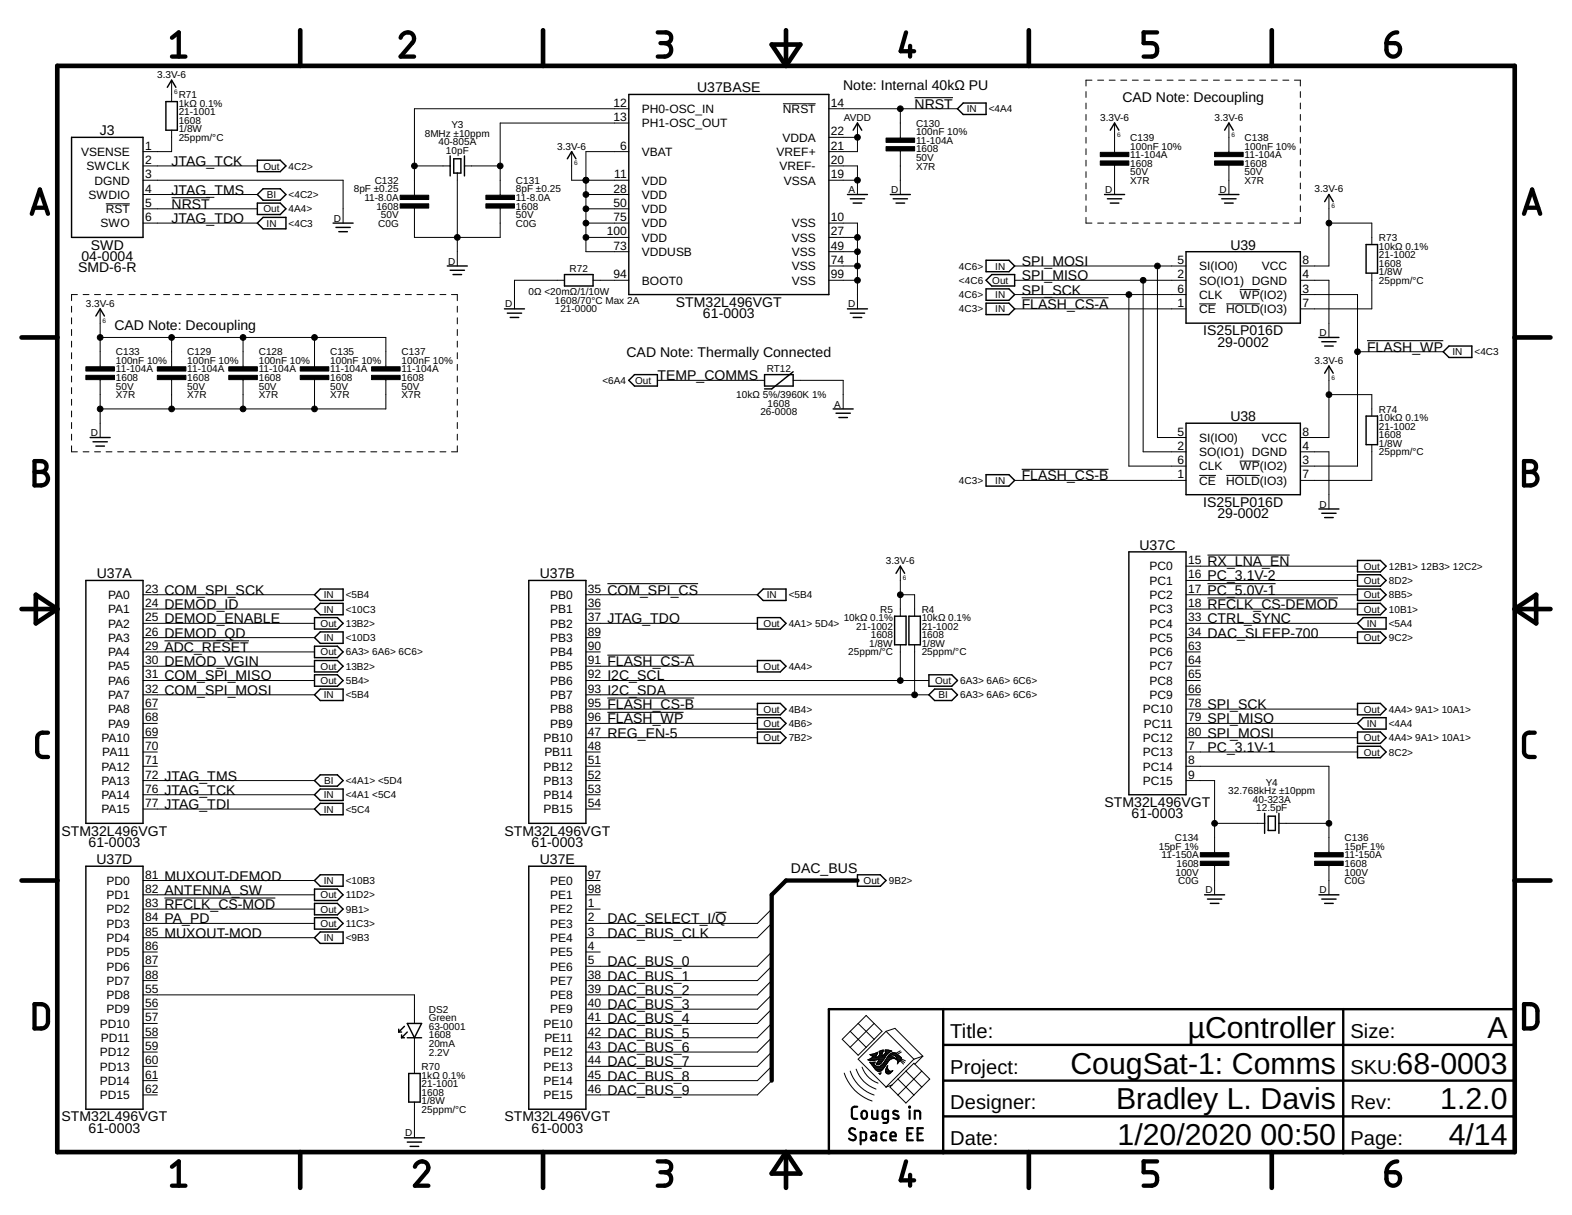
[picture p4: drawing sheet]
<svg xmlns="http://www.w3.org/2000/svg" width="279mm" height="216mm" viewBox="0 0 279 216" stroke-linecap="round" stroke-linejoin="round" font-family="sans-serif">
<g fill="none" stroke="#000" stroke-width=".18">
<path d="M30.5 14.2v3.9M111.8 19.3h-38.1v15.4M139.1 18.4h5.9M147.3 19.3h22.9M160 19.3v5.2M193 16.3v1M193 18.3v1M194.1 14.2h-1.1v1.1M195.1 14.2h1.1M197.1 14.2h1.1M199.2 14.2h1.1M201.3 14.2h1"/>
<path d="M203.3 14.2h1.1M205.4 14.2h1M207.4 14.2h1.1M209.5 14.2h1M211.5 14.2h1.1M213.6 14.2h1.1M215.7 14.2h1M217.7 14.2h1.1M219.8 14.2h1M221.8 14.2h1.1M223.9 14.2h1M226 14.2h1"/>
<path d="M228 14.2h1.1M230.1 14.2h1v1.1M231.1 16.3v1M231.1 18.3v1M18.8 36.2h4.3M25.4 39.6h20.3M25.4 29.5h20.3M25.4 32h35.6v7.6M25.4 34.6h20.3M25.4 37.1h20.3M30.5 23.1v3.8h-5.1M73.7 29.5h6.3"/>
<path d="M73.7 37v5.2h15.2v-5.2M81.3 30.8v16.5M82.5 29.5h6.4M101.6 26.9v5.1h10.2M104.1 39.6h7.7M104.1 34.6h7.7M104.1 37.1h7.7M111.8 26.9h-7.7v17.8h7.7M111.8 21.9h-22.9v12.8M147.3 39.6h5.1v15.3M147.3 29.5h5.1v5.1M147.3 32h5.1"/>
<path d="M147.3 24.4h5.1M152.4 21.9v5h-5.1M160 26.8v7.8M193 20.3v1.1M193 22.4v1M193 24.4v1M193 26.4v1.1M193 28.5v1M193 30.5v1M193 32.5v1M193 34.6v1M193 36.6v1"/>
<path d="M193 38.6v1h1.1M195.1 39.6h1.1M197.1 39.6h1.1M198.1 21.9v5.2M198.1 29.4v5.2M199.2 39.6h1.1M201.3 39.6h1M203.3 39.6h1.1M205.4 39.6h1M207.4 39.6h1.1M209.5 39.6h1M211.5 39.6h1.1"/>
<path d="M213.6 39.6h1.1M215.7 39.6h1M217.7 39.6h1.1M218.4 21.9v5.2M218.4 29.4v5.2M219.8 39.6h1M221.8 39.6h1.1M223.9 39.6h1M226 39.6h1M228 39.6h1.1M231.1 38.6v1h-1M231.1 20.3v1.1"/>
<path d="M231.1 22.4v1M231.1 24.4v1M231.1 26.4v1.1M231.1 28.5v1M231.1 30.5v1M231.1 32.5v1M231.1 34.6v1M231.1 36.6v1M236.2 39.6h7.6v3.9M236.2 34.6v12.7h-5.1M12.7 54.4v1.1M12.7 56.5v1.1"/>
<path d="M12.7 58.5v1.1M13.8 52.3h-1.1v1.1M14.8 52.3h1M16.8 52.3h1.1M17.8 54.9v10.3M17.8 60h50.8v5.2M18.9 52.3h1M20.9 52.3h1M22.9 52.3h1.1M25 52.3h1M27.1 52.3h1M29.1 52.3h1"/>
<path d="M30.5 60v5.2M31.1 52.3h1.1M33.2 52.3h1M35.2 52.3h1.1M37.3 52.3h1M39.3 52.3h1.1M41.4 52.3h1M43.2 60v5.2M43.4 52.3h1M45.5 52.3h1M47.5 52.3h1.1M49.6 52.3h1"/>
<path d="M51.6 52.3h1M53.6 52.3h1.1M55.7 52.3h1M55.9 60v5.2M57.7 52.3h1.1M59.8 52.3h1M61.8 52.3h1.1M63.9 52.3h1M65.9 52.3h1.1M68 52.3h1M70 52.3h1.1M72.1 52.3h1"/>
<path d="M74.1 52.3h1M76.2 52.3h1M78.2 52.3h1M80.2 52.3h1.1v1.1M81.3 54.4v1.1M81.3 56.5v1.1M81.3 58.5v1.1M100.3 49.8h-8.9v5.1M104.1 42.2h7.7M105.4 49.8h6.4M147.3 49.8h5.1M147.3 47.3h5.1"/>
<path d="M147.3 42.2h5.1M147.3 44.7h5.1M180.3 52.3h30.5M180.3 49.8h30.5M180.3 47.3h30.5M180.3 54.9h30.5M200.6 52.3v30.5h10.2M203.2 49.8v30.5h7.6M205.7 47.3v30.4h5.1M213.1 54h3M218 54h5.9M220.3 51.5h3.6"/>
<path d="M231.1 52.3h10.2v30.5h-10.2M231.1 49.8h5.1v10.2M243.8 48.5v6.4h-12.7M12.7 79.2v1.1h1.1M12.7 60.6v1.1M12.7 62.7v1.1M12.7 64.7v1.1M12.7 66.8v1.1M12.7 68.9v1.1M12.7 71v1M12.7 73v1.1M12.7 75.1v1.1"/>
<path d="M12.7 77.2v1M17.8 67.5v10.2M30.5 67.5v5.2M43.2 67.5v5.2M55.9 67.5v5.2M68.6 67.5v5.2h-50.8M81.3 60.6v1.1M81.3 62.7v1.1M81.3 64.7v1.1M81.3 66.8v1.1M81.3 68.9v1.1M81.3 71v1"/>
<path d="M81.3 73v1.1M81.3 75.1v1.1M81.3 77.2v1M81.3 79.2v1.1h-1.1M116.8 67.6h19.1M141 67.6h8.9v5.1M236.2 65v12.7h-5.1M236.2 70.1h7.6v3.8M241.3 62.5h15.2M243.8 79v6.4h-12.7M14.8 80.3h1M16.8 80.3h1.1"/>
<path d="M18.9 80.3h1M20.9 80.3h1M22.9 80.3h1.1M25 80.3h1M27.1 80.3h1M29.1 80.3h1M31.1 80.3h1.1M33.2 80.3h1M35.2 80.3h1.1M37.3 80.3h1M39.3 80.3h1.1M41.4 80.3h1"/>
<path d="M43.4 80.3h1M45.5 80.3h1M47.5 80.3h1.1M49.6 80.3h1M51.6 80.3h1M53.6 80.3h1.1M55.7 80.3h1M57.7 80.3h1.1M59.8 80.3h1M61.8 80.3h1.1M63.9 80.3h1M65.9 80.3h1.1"/>
<path d="M68 80.3h1M70 80.3h1.1M72.1 80.3h1M74.1 80.3h1M76.2 80.3h1M78.2 80.3h1M180.3 85.4h30.5M213.1 84.5h3M218 84.5h5.9M220.3 81.9h3.6M231.1 80.3h5.1v10.1M25.4 105.7h30.5"/>
<path d="M25.4 108.2h30.5M25.4 110.8h30.5M25.4 113.3h30.5M25.4 115.8h30.5M25.4 118.4h30.5M104.1 105.7h30.5M104.1 108.2h2.6M104.1 110.8h30.5M104.1 113.3h2.6M104.1 115.8h2.6M104.1 118.4h30.5M160 100.6v8.9"/>
<path d="M160 114.6v6.3M160 105.7h2.6v3.8M162.6 114.6v8.9M210.8 105.7h30.5M210.8 108.2h30.5M210.8 110.8h30.5M210.8 113.3h30.5M210.8 115.8h2.5M210.8 118.4h2.5M210.8 100.6h30.5M210.8 103.1h30.5M25.4 120.9h30.5"/>
<path d="M25.4 123.5h30.5M25.4 126h2.6M25.4 128.5h2.6M25.4 131.1h2.6M25.4 133.6h2.6M25.4 136.2h2.6M25.4 138.7h30.5M104.1 120.9h61M104.1 123.5h61M104.1 126h30.5M104.1 128.5h30.5M104.1 131.1h30.5"/>
<path d="M104.1 133.6h2.6M104.1 136.2h2.6M104.1 138.7h2.6M210.8 138.7h5.1v12.8M210.8 136.2h25.4v15.3M210.8 120.9h2.5M210.8 123.5h2.5M210.8 126h30.5M210.8 128.5h30.5M210.8 131.1h30.5M210.8 133.6h30.5M25.4 141.2h30.5"/>
<path d="M25.4 143.8h30.5M25.4 156.5h30.5M25.4 159h30.5M104.1 141.2h2.6M104.1 143.8h2.6M104.1 156.5h2.6M104.1 159h2.6M215.9 153.8v5.2M215.9 146.3h8.9M227.3 146.3h8.9M236.2 153.8v5.2M25.4 176.8h48.3v5.1"/>
<path d="M25.4 161.5h30.5M25.4 164.1h30.5M25.4 166.6h30.5M25.4 169.2h2.6M25.4 171.7h2.6M25.4 174.2h2.6M25.4 179.3h2.6M104.1 161.5h2.6M104.1 169.2h2.6M137.2 161.5l-2.6 2.6h-30.5M137.2 164.1l-2.6 2.5h-30.5M137.2 169.2l-2.6 2.5h-30.5"/>
<path d="M137.2 171.7l-2.6 2.5h-30.5M137.2 174.2l-2.6 2.6h-30.5M137.2 176.8l-2.6 2.5h-30.5M137.2 179.3l-2.6 2.6h-30.5M25.4 189.5h2.6M25.4 181.9h2.6M25.4 184.4h2.6M25.4 186.9h2.6M25.4 192h2.6M25.4 194.6h2.6M73.7 184.4v6.4M73.7 195.8v6.4"/>
<path d="M137.2 186.9l-2.6 2.6h-30.5M137.2 181.9l-2.6 2.5h-30.5M137.2 184.4l-2.6 2.5h-30.5M137.2 189.5l-2.6 2.5h-30.5M137.2 192l-2.6 2.6h-30.5M150.1 190.7a7.7 7.7 0 0 0 4.9 4.9M151.1 190.3a6.7 6.7 0 0 0 4.3 4.3M151.1 183.3l-1.4 1.4 2.8 2.8 2.9-2.8M151.1 183.3l2.8 2.8M152.2 190a5.6 5.6 0 0 0 3.5 3.5M152.5 181.9l1.4-1.5 2.9 2.9-1.4 1.4M152.5 181.9l-1.4 1.4"/>
<path d="M152.5 181.9l2.9 2.8M153.2 189.6a4.6 4.6 0 0 0 2.9 2.9M154.3 188.3h1.7M154.5 188.4h1M154.6 188.2h2.5M154.7 188.9h.7M154.7 187.5h1.1M154.8 189h.5M154.8 188h2.4M154.9 189.1h.4M154.9 187.6h.8M155 187.3h.9"/>
<path d="M155 188l-.8 .3 .8 .2 1.3-.3-.4 .7M155 189.2h.4M155 187.9h.7M155.1 189.4h.5M155.1 187.8l-.1 .2M155.1 187.7h.6M155.1 187.8h.6M155.2 189.5h.6M155.2 188.8h.3M155.2 189.6h2M155.3 189.7h1.8M155.4 181.9l-4.3 4.2"/>
<path d="M155.4 187.2h.6M155.4 188.9l.2-.2-1 .1a4 4 0 0 0 1.6 1.6l.4-.1M155.4 188.9l-.1 .1v.1M155.4 189.8h1.7M155.5 189.9h1.5M155.6 190.1h1.3M155.7 187.1h.3M155.7 187.9h1.6M155.7 190.2h1M155.7 187.6v.4M155.7 189h.8M155.8 189.1h.6"/>
<path d="M155.9 188.9h.7M155.9 190.3h.7M155.9 187h.1M156 187v.3l-.3 .3M156 187l-1.4 .4 .6 .3-.1 .1M156 188.8h.7M156 187.8h1.4M156 188.6h.8M156.1 188.5h.8M156.1 187.7h1.3M156.2 188.4h.8M156.2 187.6l-.5 .4"/>
<path d="M156.2 188.3h.9M156.2 187.6h.6M156.3 186.9h.7M156.3 190.8h.2M156.3 187.1h.5M156.3 187h.5M156.3 187.5h.5M156.4 187.3h.4M156.4 190.9h.1M156.4 189.5h.9M156.4 187.2h.4M156.4 186.8h.6"/>
<path d="M156.5 190.8l-.1 .1M156.6 190.6h.1M156.6 189.4h.8M156.6 190.6l-.4 .1 .2 .2M156.6 190.6l-.1 .2M156.7 189.2h.8M156.8 186.6h.2M156.8 187.2v.3M156.8 189.1h.7M156.9 187.6h.6M157 189h.6M157 186.9h-.2v.3"/>
<path d="M157 186.9v-.3l-.7 .2v.4l.1-.1-.2 .5M157 188.9h.7M157 187.5h.6M157.1 188.8h.7M157.2 187.3h.5M157.2 188.6h.7M157.3 187.2h.5M157.3 188.5h.7M157.3 186.8h1.1M157.3 186.6h.7M157.3 189.5l-.7 .8M157.4 188.4h.7"/>
<path d="M157.4 187.1h.5M157.4 190.4h1.1M157.4 190.3h.7M157.4 190.2v.3l.2 .3M157.4 190.2h.5M157.4 187h.7M157.4 190.5h1M157.4 190.1h.4M157.4 188.3h.8M157.5 190l-.1 .2M157.5 186.9h.8M157.5 183.3l4.9 4.9"/>
<path d="M157.5 183.3l-5 4.9 5 5M157.5 183.3l1.6-.6 4.9 5M157.5 189.9h.3M157.5 190.6h.8M157.5 188.2h1M157.5 189.8v.2M157.5 189.8h.3M157.6 189.7h.1M157.6 187.5l-1.1 1.5a.48 .48 0 0 1-.8 0l.2-.1M157.6 188h1.5M157.6 189.6l.2-.2v.7M157.6 189.6l-.1 .2"/>
<path d="M157.6 189.6h.1M157.6 190.8h.5M157.6 187.9h1.4M157.7 189.5h.1M157.7 188.9l-.4 .6M157.7 187.8h1M157.7 187.8a2.93 2.93 0 0 1-1.6 1.7h-.2l-.6-.4M157.8 187.2l-.2 .3M157.8 187.2l.7-.4-1.2-.2a.79 .79 0 0 1-.5 1v-.1M157.8 187.7h.4M157.8 190.1l.1 .1M157.9 190.2l.3 .2 .4-.1"/>
<path d="M157.9 187.6h.4M158 187.5h.6M158 187.5l-.3 .3M158.1 188.4l-.4 .5M158.1 187.3h1.4M158.2 190.8h-.6M158.3 187.2h1M158.5 190.4l-.3 .4M158.5 187.1h.6M158.6 190.3l.1-.1-.2 .2M158.6 190.3h.1M158.7 187.5h.9"/>
<path d="M159 187.6h.8M159.2 187.7h.7M159.2 188.2h.1M159.2 187.7l.2 .3M159.2 187.7l-.3-.2a.71 .71 0 0 0-.8 .3h.6l.6 .4-.6-.1-.6 .3M159.2 187.1h-.6l-.6 .4M159.2 187.1l.8 .7M159.3 187.8h.8M159.3 188.2l.2 .2M159.3 188.2h.1M159.3 188.3h.8M159.3 187.9h.9"/>
<path d="M159.4 188h.8M159.4 188v.2h-.1M159.4 188.2h.8M159.5 188.4h.5M159.5 188.4l.1 .5M159.5 188.5h.5M159.6 188.9l-.1 .2M159.6 188.6h.2M159.6 188.9h.1M159.6 191.7l2.8 2.9M159.6 188.8h.1M159.9 188.6l-.3 .3"/>
<path d="M160 188.5l.6 .6M160 188.5l-.1 .1M160 186.7l-.8 .5M160 187.8l.2 .1M160.1 188.3l.7 .5M160.2 188.2l.7 .3M160.2 186.9l-.7 .5M160.2 187.9l-.2 .6M161 190.3l1.4-1.4 2.8 2.8-1.4 1.5M161 190.3l-2.8 2.9 2.8 2.8 1.4-1.4M161 190.3l2.8 2.9M162.4 188.2l-4.9 5 1-.4"/>
<path d="M163.8 193.2l-1.4 1.4M163.8 190.3l-4.2 4.3M164 187.7l-1.6 .5M164 187.7l-1.4 1.4"/>
</g>
<g fill="none" stroke="#000" stroke-width=".19">
<path d="M162.6 17.4h6.8M30.5 35.1h6.8M181.6 52.9h15.4M243 60.5h13.5M181.6 83.4h15.4M214.6 98.6h14.6M29.2 113.9h15.1M107.9 116.4h15.5M107.9 103.7h16.2M214.6 103.7h12.1M214.6 106.3h23.2M107.9 126.6h13.6"/>
<path d="M107.9 124h15.5M29.2 159.6h19.7M127.2 162.1h1.9"/>
</g>
<g fill="none" stroke="#000" stroke-width=".25">
<path d="M29.5 18.1h2v5h-2zM29.7 15.5l.8-1.3 .8 1.3M111.8 16.8h35.5v35.5h-35.5zM171.2 18.3h4.1v2h-4.1l-1-1zM12.7 24.4h12.7v17.8h-12.7zM45.7 36.1h4.1l1 1-1 1h-4.1zM45.7 34.6l1.1-1.1h3l1 1.1-1 1h-3zM45.7 28.5h4.1l1 1-1 1h-4.1zM45.7 39.6l1.1-1h4v2.1h-4zM59.2 39.6h3.6M80 27.7v3.6M80.6 28.2h1.3v2.6h-1.3z"/>
<path d="M82.5 27.7v3.6M100.8 28.2l.8-1.3 .8 1.3M150.6 34.6h3.6M151.1 35.3h2.6M151.6 36.1h1.6M151.6 23.1l.8-1.2 .8 1.2M158.2 34.6h3.6M158.7 35.3h2.6M159.3 36.1h1.5M196.3 34.6h3.6M196.8 35.3h2.6M197.3 36.1h1.6"/>
<path d="M197.3 23.1l.8-1.2 .8 1.2M216.6 34.6h3.6M217.1 35.3h2.6M217.7 36.1h1.5M217.7 23.1l.7-1.2 .8 1.2M235.4 35.8l.8-1.2 .8 1.2M17 56.2l.8-1.3 .8 1.3M59.7 40.4h2.6M60.2 41.2h1.5M79.5 47.3h3.6M80 48h2.5M80.5 48.8h1.5"/>
<path d="M89.7 54.9h3.5M90.2 55.6h2.5M90.7 56.4h1.5M100.3 48.8h5.1v2h-5.1zM150.6 54.9h3.6M151.1 55.6h2.6M151.6 56.4h1.6M175.3 46.2h4l1 1.1-1 1h-4zM175.3 51.3h4l1 1-1 1.1h-4zM175.3 53.9h4l1 1-1 1h-4zM176.3 48.8h4v2h-4l-1-1zM210.8 44.7h20.3v12.7h-20.3z"/>
<path d="M234.4 60h3.6M242.8 43.5h2v5h-2zM16 77.7h3.6M16.5 78.5h2.6M17 79.3h1.6M112.8 66.6h4v2h-4l-1-1zM135.9 66.6h5.1v2h-5.1zM141 66.1l-3.8 3h-1.3M148.1 72.7h3.5M148.6 73.4h2.5M149.1 74.2h1.5M210.8 75.2h20.3v12.7h-20.3z"/>
<path d="M234.9 60.7h2.6M235.4 61.5h1.6M235.4 66.3l.8-1.3 .8 1.3M242.8 73.9h2v5.1h-2zM257.5 61.5h4.1v2h-4.1l-1-1zM175.3 84.3h4l1 1.1-1 1h-4zM200.6 98.1h10.2v43.1h-10.2zM234.4 90.4h3.6M234.9 91.2h2.6M235.4 92h1.6M241.3 99.6h4l1.1 1-1.1 1h-4zM15.3 103.1h10.1v43.2h-10.1z"/>
<path d="M55.9 117.4h4.1l1 1-1 1h-4.1zM55.9 109.7h4.1l1 1.1-1 1h-4.1zM55.9 105.7l1-1h4.1v2h-4.1zM55.9 108.2l1-1h4.1v2h-4.1zM55.9 113.3l1-1h4.1v2h-4.1zM55.9 114.8h4.1l1 1-1 1.1h-4.1zM55.9 119.9h4.1l1 1-1 1h-4.1zM94 103.1h10.1v43.2h-10.1zM134.6 109.7h4.1l1 1.1-1 1h-4.1zM134.6 117.4h4.1l1 1-1 1h-4.1zM135.6 104.7h4.1v2h-4.1l-1-1zM159 109.5h2v5.1h-2z"/>
<path d="M159.3 101.9l.7-1.3 .8 1.3M161.5 109.5h2.1v5.1h-2.1zM165.1 119.9h4.1l1 1-1 1h-4.1zM241.3 110.8l1-1.1h4.1v2.1h-4.1zM241.3 102.1h4l1.1 1-1.1 1.1h-4zM241.3 104.7h4l1.1 1-1.1 1h-4zM241.3 107.2h4l1.1 1-1.1 1h-4zM241.3 112.3h4l1.1 1-1.1 1h-4zM55.9 123.5l1-1.1h4.1v2.1h-4.1zM55.9 138.7l1-1h3.1l1 1-1 1h-3.1zM134.6 125h4.1l1 1-1 1h-4.1zM134.6 127.5h4.1l1 1-1 1.1h-4.1z"/>
<path d="M134.6 130.1h4.1l1 1-1 1h-4.1zM165.1 123.5l1-1.1h3.1l1 1.1-1 1h-3.1zM241.3 125h4l1.1 1-1.1 1h-4zM241.3 130.1h4l1.1 1-1.1 1h-4zM241.3 132.6h4l1.1 1-1.1 1h-4zM241.3 128.5l1-1h4.1v2.1h-4.1zM15.3 153.9h10.1v43.2h-10.1zM55.9 141.2l1-1h4.1v2h-4.1zM55.9 143.8l1-1.1h4.1v2.1h-4.1zM55.9 156.5l1-1.1h4.1v2.1h-4.1zM55.9 158h4.1l1 1-1 1h-4.1zM94 153.9h10.1v43.2h-10.1z"/>
<path d="M152.4 155.4h4.1l1 1.1-1 1h-4.1zM214.1 159h3.6M214.6 159.8h2.5M224.8 144.5v3.6M225.4 145h1.3v2.6h-1.3zM227.3 144.5v3.6M234.4 159h3.6M234.9 159.8h2.6M55.9 166.6l1-1h4.1v2h-4.1zM55.9 160.5h4.1l1 1-1 1.1h-4.1zM55.9 163.1h4.1l1 1-1 1h-4.1zM215.1 160.5h1.5"/>
<path d="M235.4 160.5h1.6M70.9 182.9v.5M70.9 183.4h.5M71.4 184.4h.5M71.4 183.9v.5M71.9 182.4l-1 1M72.4 181.9h2.5l-1.2 2.5zM72.4 184.4h2.5M72.4 183.4l-1 1M72.6 190.8h2.1v5h-2.1zM71.9 202.2h3.5M72.4 202.9h2.5"/>
<path d="M72.9 203.7h1.5"/>
</g>
<g fill="#000" stroke="#000" stroke-width=".18">
<path d="M71.1 34.7h5.1v.8h-5.1zM71.1 36.2h5.1v.8h-5.1zM86.4 34.7h5v.8h-5zM86.4 36.2h5v.8h-5zM157.5 24.5h5.1v.8h-5.1zM157.5 26.1h5.1v.7h-5.1zM195.6 27.1h5v.7h-5zM195.6 28.6h5v.8h-5zM215.9 27.1h5.1v.7h-5.1zM215.9 28.6h5.1v.8h-5.1zM15.3 65.2h5v.7h-5zM15.3 66.7h5v.8h-5z"/>
<path d="M28 65.2h5v.7h-5zM28 66.7h5v.8h-5zM40.7 65.2h5v.7h-5zM40.7 66.7h5v.8h-5zM53.4 65.2h5v.7h-5zM53.4 66.7h5v.8h-5zM66 65.2h5.1v.7h-5.1zM66 66.7h5.1v.8h-5.1zM213.3 151.5h5.1v.8h-5.1zM213.3 153h5.1v.8h-5.1zM233.7 151.5h5v.8h-5zM233.7 153h5v.8h-5z"/>
</g>
<g fill="none" stroke="#000" stroke-width=".83">
<path d="M10.2 11.7h259v193h-259zM53.4 5.4v6.3M96.5 5.4v6.3M137.2 7.9h5l-2.5 3.8zM139.7 5.4v6.3M182.9 5.4v6.3M226 5.4v6.3M3.8 60h6.4M269.2 60h6.4M3.8 108.2h6.4M6.4 105.7l3.8 2.5-3.8 2.6zM269.2 108.2h6.4"/>
<path d="M269.2 108.2l3.8-2.5v5.1zM3.8 156.5h6.4M269.2 156.5h6.4M53.4 204.7v6.4M96.5 204.7v6.4M139.7 204.7v6.4M139.7 204.7l2.5 3.8h-5zM182.9 204.7v6.4M226 204.7v6.4"/>
</g>
<g fill="none" stroke="#000" stroke-width=".76">
<path d="M30.6 6.7l1.2-.9v4.3M30.6 10.1h2.4M71.2 6.7a1.18 1.18 0 0 1 1.6-.9 1.18 1.18 0 0 1 .6 1.7l-2.2 2.6h2.4M116.9 5.8h1.4a.95 .95 0 0 1 1 .9 .95 .95 0 0 1-1 1h-.9M118.1 7.7a1.2 1.2 0 0 1 1.2 1.2 1.2 1.2 0 0 1-1.2 1.2h-1.2M161 5.8l-.9 3.3h2.4M161.8 8.1v2M205.7 5.8h-2.4v1.9h1.4a1.22 1.22 0 0 1 1 1.2 1.22 1.22 0 0 1-1 1.2h-1.4M246.4 7.7h1.5a1.2 1.2 0 0 1 .9 1.3 1.2 1.2 0 0 1-1.2 1 1.2 1.2 0 0 1-1.2-1.1zM248.3 5.8a1.92 1.92 0 0 0-1.9 1.9M5.7 38l1.4-4.3 1.4 4.3M6 36.9h2.2"/>
<path d="M270.9 38l1.4-4.3 1.4 4.3M271.2 36.9h2.2M6.1 81.9h1.2a.96 .96 0 0 1 1 1 .96 .96 0 0 1-1 1 1.2 1.2 0 0 1 1.2 1.2 1.2 1.2 0 0 1-1.2 1.2h-1.2zM6.1 83.9h1.2M270.9 81.9h1.2a.96 .96 0 0 1 .9 1 .96 .96 0 0 1-.9 1 1.2 1.2 0 0 1 1.2 1.2 1.2 1.2 0 0 1-1.2 1.2h-1.2zM270.9 83.9h1.2M8.5 130.2a1.65 1.65 0 0 0-1.6 .3l-.3 .6v2.4a1.01 1.01 0 0 0 1 1h.9M272.8 130.2a1.65 1.65 0 0 0-1.7 .3l-.2 .6v2.7l.2 .4a1.71 1.71 0 0 0 1.7 .3M152.4 156.5h-12.7l-2.5 2.5v33M6.1 178.4a2.43 2.43 0 0 1 2 .3l.3 .4 .1 .5v2.2l-.4 .7a2.35 2.35 0 0 1-2 .3zM270.9 178.4a2.43 2.43 0 0 1 1.9 .3l.3 .4 .2 .5-.1 2.2-.4 .7a2.35 2.35 0 0 1-1.9 .3zM30.6 207.3l1.2-.9v4.3"/>
<path d="M30.6 210.7h2.4M73.7 207.3a1.19 1.19 0 0 1 1.5-.9 1.19 1.19 0 0 1 .9 1.5l-2.4 2.8h2.4M116.9 206.4h1.4a.96 .96 0 0 1 1 .9 .96 .96 0 0 1-1 1h-.9M118.1 208.3a1.2 1.2 0 0 1 1.2 1.2 1.2 1.2 0 0 1-1.2 1.2h-1.2M161 206.4l-.9 3.3h2.4M161.8 208.8v1.9M205.7 206.4h-2.4v1.9h1.4a1.22 1.22 0 0 1 1 1.2 1.22 1.22 0 0 1-1 1.2h-1.4M246.4 208.3h1.5a1.2 1.2 0 0 1 .9 1.3 1.2 1.2 0 0 1-1.2 1.1 1.2 1.2 0 0 1-1.2-1.2zM248.3 206.4a1.95 1.95 0 0 0-1.9 1.9"/>
</g>
<path d="M167.6 179.3v25.4M238.7 179.3v25.4M269.2 179.3h-121.9v25.4M167.6 198.4h101.6M167.6 192h101.6M167.6 185.7h101.6" fill="none" stroke="#000" stroke-width=".42"/>
<g fill="none" stroke="#000" stroke-width=".38">
<path d="M152.4 196.7h-.5a.47 .47 0 0 0-.5 .4l.1 1.5 .2 .2h.7M153.2 197.5l.5-.1a.81 .81 0 0 1 0 1.4h-.3l-.2-.3-.1-.6zM155 197.4v1.2l.4 .2h.6v-1.4M157.8 198.8h-.7l-.2-.2v-.9l.2-.3h.7v1.8l-.2 .3h-.6M159.6 197.5a.54 .54 0 0 0-.9 .1l.1 .3 .9 .4v.4a.75 .75 0 0 1-.9 0M161.6 196.7h.1v.1h-.1zM161.7 197.4v1.4M162.6 198.8v-1.4l.8 .1 .2 1.3M152 200.7a.54 .54 0 0 0-.8-.1 .54 .54 0 0 0 0 .8l.7 .3a.49 .49 0 0 1 .1 .7 .49 .49 0 0 1-.6 .2l-.5-.3M153 202.6h.7l.2-.2v-1l-.2-.2h-.7v2.1M154.9 201.2h.6l.2 .2v1.2h-.5a.42 .42 0 0 1-.4-.4 .42 .42 0 0 1 .4-.4h.5M157.5 201.2h-.6l-.2 .3 .1 1 .7 .1"/>
<path d="M158.3 201.9h.9a.5 .5 0 0 0-.3-.7 .5 .5 0 0 0-.6 .5l.1 .8 .8 .1M161.3 201.4h.7M162.2 200.5h-.9v2.1h.9M163.1 201.4h.7M164 200.5h-.9v2.1h.9"/>
</g>
<g fill="#000" stroke="#000" stroke-width=".18">
<circle cx="160" cy="19.3" r=".51"/>
<circle cx="73.7" cy="29.5" r=".51"/>
<circle cx="88.9" cy="29.5" r=".51"/>
<circle cx="104.1" cy="39.6" r=".51"/>
<circle cx="104.1" cy="34.6" r=".51"/>
<circle cx="104.1" cy="32" r=".51"/>
<circle cx="104.1" cy="37.1" r=".51"/>
<circle cx="152.4" cy="24.4" r=".51"/>
<circle cx="152.4" cy="32" r=".51"/>
<circle cx="236.2" cy="39.6" r=".51"/>
<circle cx="17.8" cy="60" r=".51"/>
<circle cx="30.5" cy="60" r=".51"/>
<circle cx="43.2" cy="60" r=".51"/>
<circle cx="55.9" cy="60" r=".51"/>
<circle cx="81.3" cy="42.2" r=".51"/>
<circle cx="104.1" cy="42.2" r=".51"/>
<circle cx="152.4" cy="47.3" r=".51"/>
<circle cx="152.4" cy="49.8" r=".51"/>
<circle cx="152.4" cy="44.7" r=".51"/>
<circle cx="152.4" cy="42.2" r=".51"/>
<circle cx="200.6" cy="52.3" r=".51"/>
<circle cx="203.2" cy="49.8" r=".51"/>
<circle cx="205.7" cy="47.3" r=".51"/>
<circle cx="17.8" cy="72.7" r=".51"/>
<circle cx="30.5" cy="72.7" r=".51"/>
<circle cx="43.2" cy="72.7" r=".51"/>
<circle cx="55.9" cy="72.7" r=".51"/>
<circle cx="236.2" cy="70.1" r=".51"/>
<circle cx="241.3" cy="62.5" r=".51"/>
<circle cx="160" cy="105.7" r=".51"/>
<circle cx="160" cy="120.9" r=".51"/>
<circle cx="162.6" cy="123.5" r=".51"/>
<circle cx="215.9" cy="146.3" r=".51"/>
<circle cx="236.2" cy="146.3" r=".51"/>
</g>
<g font-size="5.4">
<text x="211.1" y="184.4">µController</text>
<text x="264.4" y="184.4">A</text>
<text x="190.3" y="190.8">CougSat-1: Comms</text>
<text x="248.2" y="190.8">68-0003</text>
<text x="198.4" y="197.1">Bradley L. Davis</text>
<text x="256" y="197.1">1.2.0</text>
<text x="198.6" y="203.5">1/20/2020</text>
<text x="224" y="203.5">00:50</text>
<text x="257.5" y="203.5">4/14</text>
</g>
<g font-size="3.6">
<text x="168.9" y="184.4">Title:</text>
<text x="240" y="184.4">Size:</text>
<text x="168.9" y="190.8">Project:</text>
<text x="240" y="190.8">SKU:</text>
<text x="168.9" y="197.1">Designer:</text>
<text x="240" y="197.1">Rev:</text>
<text x="168.9" y="203.5">Date:</text>
<text x="240" y="203.5">Page:</text>
</g>
<g font-size="2.5">
<text x="123.9" y="16.4">U37BASE</text>
<text x="149.9" y="16">Note: Internal 40kΩ PU</text>
<text x="162.6" y="19.3">NRST</text>
<text x="199.5" y="18.1">CAD Note: Decoupling</text>
<text x="17.8" y="24">J3</text>
<text x="30.5" y="29.5">JTAG_TCK</text>
<text x="30.5" y="34.6">JTAG_TMS</text>
<text x="30.5" y="39.7">JTAG_TDO</text>
<text x="30.5" y="37.1">NRST</text>
<text x="14.5" y="46.4">04-0004</text>
<text x="16.1" y="44.3">SWD</text>
<text x="181.6" y="47.3">SPI_MOSI</text>
<text x="218.7" y="44.3">U39</text>
<text x="13.9" y="48.4">SMD-6-R</text>
<text x="181.6" y="52.3">SPI_SCK</text>
<text x="181.6" y="49.8">SPI_MISO</text>
<text x="20.3" y="58.7">CAD Note: Decoupling</text>
<text x="120.1" y="54.5">STM32L496VGT</text>
<text x="124.9" y="56.5">61-0003</text>
<text x="181.6" y="54.9">FLASH_CS-A</text>
<text x="213.8" y="59.6">IS25LP016D</text>
<text x="111.4" y="63.4">CAD Note: Thermally Connected</text>
<text x="216.4" y="61.6">29-0002</text>
<text x="243" y="62.5">FLASH_WP</text>
<text x="116.8" y="67.6">TEMP_COMMS</text>
<text x="218.7" y="74.8">U38</text>
<text x="181.6" y="85.4">FLASH_CS-B</text>
<text x="213.8" y="90.1">IS25LP016D</text>
<text x="216.4" y="92.1">29-0002</text>
<text x="202.5" y="97.7">U37C</text>
<text x="214.6" y="100.6">RX_LNA_EN</text>
<text x="17.2" y="102.8">U37A</text>
<text x="29.2" y="105.7">COM_SPI_SCK</text>
<text x="95.9" y="102.8">U37B</text>
<text x="108" y="105.7">COM_SPI_CS</text>
<text x="214.6" y="103.1">PC_3.1V-2</text>
<text x="214.6" y="105.7">PC_5.0V-1</text>
<text x="29.2" y="113.3">DEMOD_QD</text>
<text x="29.2" y="108.2">DEMOD_ID</text>
<text x="29.2" y="110.8">DEMOD_ENABLE</text>
<text x="108" y="110.8">JTAG_TDO</text>
<text x="214.6" y="110.8">CTRL_SYNC</text>
<text x="214.6" y="113.3">DAC_SLEEP-700</text>
<text x="214.6" y="108.2">RFCLK_CS-DEMOD</text>
<text x="29.2" y="118.4">DEMOD_VGIN</text>
<text x="29.2" y="115.8">ADC_RESET</text>
<text x="108" y="118.4">FLASH_CS-A</text>
<text x="29.2" y="120.9">COM_SPI_MISO</text>
<text x="29.2" y="123.5">COM_SPI_MOSI</text>
<text x="108" y="126">FLASH_CS-B</text>
<text x="108" y="120.9">I2C_SCL</text>
<text x="108" y="123.5">I2C_SDA</text>
<text x="214.6" y="126">SPI_SCK</text>
<text x="108" y="131.1">REG_EN-5</text>
<text x="108" y="128.5">FLASH_WP</text>
<text x="214.6" y="128.5">SPI_MISO</text>
<text x="214.6" y="131.1">SPI_MOSI</text>
<text x="214.6" y="133.6">PC_3.1V-1</text>
<text x="29.2" y="141.2">JTAG_TCK</text>
<text x="29.2" y="138.7">JTAG_TMS</text>
<text x="29.2" y="143.8">JTAG_TDI</text>
<text x="196.3" y="143.4">STM32L496VGT</text>
<text x="10.9" y="148.5">STM32L496VGT</text>
<text x="89.6" y="148.5">STM32L496VGT</text>
<text x="201.1" y="145.4">61-0003</text>
<text x="15.7" y="150.5">61-0003</text>
<text x="17.1" y="153.6">U37D</text>
<text x="94.5" y="150.5">61-0003</text>
<text x="95.9" y="153.6">U37E</text>
<text x="140.6" y="155.2">DAC_BUS</text>
<text x="29.2" y="156.5">MUXOUT-DEMOD</text>
<text x="29.2" y="161.6">RFCLK_CS-MOD</text>
<text x="29.2" y="159">ANTENNA_SW</text>
<text x="29.2" y="166.6">MUXOUT-MOD</text>
<text x="29.2" y="164.1">PA_PD</text>
<text x="108" y="166.6">DAC_BUS_CLK</text>
<text x="108" y="164.1">DAC_SELECT_I/Q</text>
<text x="108" y="171.7">DAC_BUS_0</text>
<text x="108" y="179.3">DAC_BUS_3</text>
<text x="108" y="176.8">DAC_BUS_2</text>
<text x="108" y="174.2">DAC_BUS_1</text>
<text x="108" y="184.4">DAC_BUS_5</text>
<text x="108" y="181.9">DAC_BUS_4</text>
<text x="108" y="189.5">DAC_BUS_7</text>
<text x="108" y="186.9">DAC_BUS_6</text>
<text x="108" y="192">DAC_BUS_8</text>
<text x="108" y="194.6">DAC_BUS_9</text>
<text x="10.9" y="199.3">STM32L496VGT</text>
<text x="15.7" y="201.3">61-0003</text>
<text x="89.6" y="199.3">STM32L496VGT</text>
<text x="94.5" y="201.3">61-0003</text>
</g>
<g font-size="2.1">
<text x="109" y="19">12</text>
<text x="109" y="21.5">13</text>
<text x="114.1" y="20.1">PH0-OSC_IN</text>
<text x="114.1" y="22.6">PH1-OSC_OUT</text>
<text x="139.2" y="20.1">NRST</text>
<text x="147.7" y="19">14</text>
<text x="14.4" y="27.7">VSENSE</text>
<text x="25.8" y="26.6">1</text>
<text x="25.8" y="29.1">2</text>
<text x="110.2" y="26.6">6</text>
<text x="114.1" y="27.7">VBAT</text>
<text x="138" y="27.7">VREF+</text>
<text x="139.1" y="25.2">VDDA</text>
<text x="147.7" y="24.1">22</text>
<text x="147.7" y="26.6">21</text>
<text x="147.7" y="29.1">20</text>
<text x="15.4" y="30.3">SWCLK</text>
<text x="15.7" y="35.3">SWDIO</text>
<text x="16.8" y="32.8">DGND</text>
<text x="25.8" y="31.7">3</text>
<text x="25.8" y="34.2">4</text>
<text x="109" y="34.2">28</text>
<text x="109.2" y="31.7">11</text>
<text x="114.1" y="32.8">VDD</text>
<text x="114.1" y="35.3">VDD</text>
<text x="138.6" y="30.3">VREF-</text>
<text x="139.3" y="32.8">VSSA</text>
<text x="147.7" y="31.7">19</text>
<text x="17.9" y="40.4">SWO</text>
<text x="18.8" y="37.9">RST</text>
<text x="25.8" y="36.8">5</text>
<text x="25.8" y="39.3">6</text>
<text x="107.9" y="41.8">100</text>
<text x="109" y="36.8">50</text>
<text x="109" y="39.3">75</text>
<text x="114.1" y="37.9">VDD</text>
<text x="114.1" y="40.4">VDD</text>
<text x="140.7" y="40.4">VSS</text>
<text x="147.7" y="41.8">27</text>
<text x="147.7" y="39.3">10</text>
<text x="109" y="44.4">73</text>
<text x="114.1" y="43">VDD</text>
<text x="114.1" y="45.5">VDDUSB</text>
<text x="140.7" y="45.5">VSS</text>
<text x="140.7" y="43">VSS</text>
<text x="147.7" y="46.9">74</text>
<text x="147.7" y="44.4">49</text>
<text x="209.3" y="46.9">5</text>
<text x="231.5" y="46.9">8</text>
<text x="109" y="49.5">94</text>
<text x="114.1" y="50.6">BOOT0</text>
<text x="140.7" y="48">VSS</text>
<text x="140.7" y="50.6">VSS</text>
<text x="147.7" y="49.5">99</text>
<text x="209.3" y="49.5">2</text>
<text x="209.3" y="52">6</text>
<text x="213.1" y="48">SI(IO0)</text>
<text x="213.1" y="50.6">SO(IO1) DGND</text>
<text x="213.1" y="53.1">CLK</text>
<text x="220.3" y="53.1">WP(IO2)</text>
<text x="224.3" y="48">VCC</text>
<text x="231.5" y="52">3</text>
<text x="231.5" y="49.5">4</text>
<text x="209.3" y="54.5">1</text>
<text x="213.1" y="55.7">CE</text>
<text x="217.9" y="55.7">HOLD(IO3)</text>
<text x="231.5" y="54.5">7</text>
<text x="209.3" y="77.4">5</text>
<text x="231.5" y="77.4">8</text>
<text x="209.3" y="79.9">2</text>
<text x="209.3" y="82.5">6</text>
<text x="213.1" y="78.5">SI(IO0)</text>
<text x="213.1" y="81">SO(IO1) DGND</text>
<text x="213.1" y="83.6">CLK</text>
<text x="220.3" y="83.6">WP(IO2)</text>
<text x="224.3" y="78.5">VCC</text>
<text x="231.5" y="82.5">3</text>
<text x="231.5" y="79.9">4</text>
<text x="209.3" y="85">1</text>
<text x="213.1" y="86.1">CE</text>
<text x="217.9" y="86.1">HOLD(IO3)</text>
<text x="231.5" y="85">7</text>
<text x="204.3" y="101.4">PC0</text>
<text x="211.2" y="100.2">15</text>
<text x="19.2" y="106.4">PA0</text>
<text x="25.8" y="105.3">23</text>
<text x="25.8" y="107.9">24</text>
<text x="97.8" y="106.4">PB0</text>
<text x="104.5" y="105.3">35</text>
<text x="104.5" y="107.9">36</text>
<text x="204.3" y="103.9">PC1</text>
<text x="204.3" y="106.4">PC2</text>
<text x="211.2" y="102.8">16</text>
<text x="211.2" y="105.3">17</text>
<text x="211.2" y="107.9">18</text>
<text x="19.2" y="109">PA1</text>
<text x="19.2" y="111.5">PA2</text>
<text x="25.8" y="110.4">25</text>
<text x="25.8" y="112.9">26</text>
<text x="97.8" y="109">PB1</text>
<text x="97.8" y="111.5">PB2</text>
<text x="104.5" y="110.4">37</text>
<text x="104.5" y="112.9">89</text>
<text x="204.3" y="109">PC3</text>
<text x="204.3" y="111.5">PC4</text>
<text x="211.2" y="110.4">33</text>
<text x="211.2" y="112.9">34</text>
<text x="19.2" y="114.1">PA3</text>
<text x="19.2" y="116.6">PA4</text>
<text x="19.2" y="119.1">PA5</text>
<text x="25.8" y="115.5">29</text>
<text x="25.8" y="118">30</text>
<text x="97.8" y="114.1">PB3</text>
<text x="97.8" y="116.6">PB4</text>
<text x="97.8" y="119.1">PB5</text>
<text x="104.5" y="115.5">90</text>
<text x="104.5" y="118">91</text>
<text x="204.3" y="114.1">PC5</text>
<text x="204.3" y="116.6">PC6</text>
<text x="204.3" y="119.1">PC7</text>
<text x="211.2" y="115.5">63</text>
<text x="211.2" y="118">64</text>
<text x="19.2" y="121.7">PA6</text>
<text x="19.2" y="124.2">PA7</text>
<text x="25.8" y="120.6">31</text>
<text x="25.8" y="123.1">32</text>
<text x="25.8" y="125.6">67</text>
<text x="97.8" y="121.7">PB6</text>
<text x="97.8" y="124.2">PB7</text>
<text x="104.5" y="120.6">92</text>
<text x="104.5" y="123.1">93</text>
<text x="104.5" y="125.6">95</text>
<text x="204.3" y="121.7">PC8</text>
<text x="204.3" y="124.2">PC9</text>
<text x="211.2" y="120.6">65</text>
<text x="211.2" y="123.1">66</text>
<text x="211.2" y="125.6">78</text>
<text x="18" y="131.8">PA10</text>
<text x="19.2" y="126.8">PA8</text>
<text x="19.2" y="129.3">PA9</text>
<text x="25.8" y="128.2">68</text>
<text x="25.8" y="130.7">69</text>
<text x="96.6" y="131.8">PB10</text>
<text x="97.8" y="126.8">PB8</text>
<text x="97.8" y="129.3">PB9</text>
<text x="104.5" y="128.2">96</text>
<text x="104.5" y="130.7">47</text>
<text x="203.1" y="126.8">PC10</text>
<text x="203.1" y="131.8">PC12</text>
<text x="203.3" y="129.3">PC11</text>
<text x="211.2" y="128.2">79</text>
<text x="211.2" y="130.7">80</text>
<text x="18" y="136.9">PA12</text>
<text x="18.2" y="134.4">PA11</text>
<text x="25.8" y="133.3">70</text>
<text x="25.8" y="135.8">71</text>
<text x="96.6" y="136.9">PB12</text>
<text x="96.7" y="134.4">PB11</text>
<text x="104.5" y="133.3">48</text>
<text x="104.5" y="135.8">51</text>
<text x="203.1" y="134.4">PC13</text>
<text x="203.1" y="136.9">PC14</text>
<text x="211.2" y="133.3">7</text>
<text x="211.2" y="135.8">8</text>
<text x="18" y="139.5">PA13</text>
<text x="18" y="142">PA14</text>
<text x="25.8" y="138.3">72</text>
<text x="25.8" y="140.9">76</text>
<text x="25.8" y="143.4">77</text>
<text x="96.6" y="139.5">PB13</text>
<text x="96.6" y="142">PB14</text>
<text x="104.5" y="138.3">52</text>
<text x="104.5" y="140.9">53</text>
<text x="104.5" y="143.4">54</text>
<text x="203.1" y="139.5">PC15</text>
<text x="211.2" y="138.3">9</text>
<text x="18" y="144.5">PA15</text>
<text x="96.6" y="144.5">PB15</text>
<text x="18.9" y="157.2">PD0</text>
<text x="18.9" y="159.8">PD1</text>
<text x="25.8" y="156.1">81</text>
<text x="25.8" y="158.7">82</text>
<text x="25.8" y="161.2">83</text>
<text x="97.8" y="157.2">PE0</text>
<text x="97.8" y="159.8">PE1</text>
<text x="104.5" y="156.1">97</text>
<text x="104.5" y="158.7">98</text>
<text x="104.5" y="161.2">1</text>
<text x="18.9" y="162.3">PD2</text>
<text x="18.9" y="164.9">PD3</text>
<text x="18.9" y="167.4">PD4</text>
<text x="25.8" y="163.7">84</text>
<text x="25.8" y="166.3">85</text>
<text x="97.8" y="162.3">PE2</text>
<text x="97.8" y="164.9">PE3</text>
<text x="97.8" y="167.4">PE4</text>
<text x="104.5" y="163.7">2</text>
<text x="104.5" y="166.3">3</text>
<text x="18.9" y="169.9">PD5</text>
<text x="18.9" y="172.5">PD6</text>
<text x="25.8" y="168.8">86</text>
<text x="25.8" y="171.4">87</text>
<text x="25.8" y="173.9">88</text>
<text x="97.8" y="169.9">PE5</text>
<text x="97.8" y="172.5">PE6</text>
<text x="104.5" y="168.8">4</text>
<text x="104.5" y="171.4">5</text>
<text x="104.5" y="173.9">38</text>
<text x="18.9" y="175">PD7</text>
<text x="18.9" y="177.6">PD8</text>
<text x="25.8" y="176.4">55</text>
<text x="25.8" y="179">56</text>
<text x="97.8" y="175">PE7</text>
<text x="97.8" y="177.6">PE8</text>
<text x="104.5" y="176.4">39</text>
<text x="104.5" y="179">40</text>
<text x="17.7" y="182.6">PD10</text>
<text x="17.9" y="185.2">PD11</text>
<text x="18.9" y="180.1">PD9</text>
<text x="25.8" y="181.5">57</text>
<text x="25.8" y="184.1">58</text>
<text x="96.6" y="182.6">PE10</text>
<text x="96.7" y="185.2">PE11</text>
<text x="97.8" y="180.1">PE9</text>
<text x="104.5" y="181.5">41</text>
<text x="104.5" y="184.1">42</text>
<text x="17.7" y="187.7">PD12</text>
<text x="17.7" y="190.2">PD13</text>
<text x="25.8" y="186.6">59</text>
<text x="25.8" y="189.1">60</text>
<text x="25.8" y="191.7">61</text>
<text x="96.6" y="187.7">PE12</text>
<text x="96.6" y="190.2">PE13</text>
<text x="104.5" y="186.6">43</text>
<text x="104.5" y="189.1">44</text>
<text x="104.5" y="191.7">45</text>
<text x="17.7" y="192.8">PD14</text>
<text x="17.7" y="195.3">PD15</text>
<text x="25.8" y="194.2">62</text>
<text x="96.6" y="192.8">PE14</text>
<text x="96.6" y="195.3">PE15</text>
<text x="104.5" y="194.2">46</text>
</g>
<g font-size="1.8">
<text x="27.9" y="13.9">3.3V-6</text>
<text x="31.8" y="17.4">R71</text>
<text x="31.8" y="22">1608</text>
<text x="31.8" y="23.5">1/8W</text>
<text x="31.8" y="20.5">21-1001</text>
<text x="31.8" y="19">1kΩ 0.1%</text>
<text x="80.2" y="22.8">Y3</text>
<text x="150" y="21.5">AVDD</text>
<text x="162.8" y="22.5">C130</text>
<text x="171.8" y="20">IN</text>
<text x="175.7" y="20">&lt;4A4</text>
<text x="195.5" y="21.5">3.3V-6</text>
<text x="215.9" y="21.5">3.3V-6</text>
<text x="31.8" y="25">25ppm/°C</text>
<text x="75.5" y="24.3">8MHz ±10ppm</text>
<text x="77.9" y="25.8">40-805A</text>
<text x="79.3" y="27.3">10pF</text>
<text x="99" y="26.6">3.3V-6</text>
<text x="162.8" y="25.6">11-104A</text>
<text x="162.8" y="27.1">1608</text>
<text x="162.8" y="28.6">50V</text>
<text x="162.8" y="24">100nF 10%</text>
<text x="200.9" y="28.1">11-104A</text>
<text x="200.9" y="29.6">1608</text>
<text x="200.9" y="26.6">100nF 10%</text>
<text x="200.9" y="25">C139</text>
<text x="221.2" y="28.1">11-104A</text>
<text x="221.2" y="29.6">1608</text>
<text x="221.2" y="26.6">100nF 10%</text>
<text x="221.2" y="25">C138</text>
<text x="46.8" y="30.1">Out</text>
<text x="47.4" y="35.2">BI</text>
<text x="51.3" y="30.1">4C2&gt;</text>
<text x="51.3" y="35.2">&lt;4C2&gt;</text>
<text x="62.9" y="34.2">8pF ±0.25</text>
<text x="64.8" y="35.7">11-8.0A</text>
<text x="66.6" y="32.7">C132</text>
<text x="91.7" y="35.7">11-8.0A</text>
<text x="91.7" y="34.2">8pF ±0.25</text>
<text x="91.7" y="32.7">C131</text>
<text x="150.8" y="34.3">A</text>
<text x="158.4" y="34.3">D</text>
<text x="162.8" y="30.1">X7R</text>
<text x="196.5" y="34.3">D</text>
<text x="200.9" y="31.1">50V</text>
<text x="200.9" y="32.7">X7R</text>
<text x="216.8" y="34.3">D</text>
<text x="221.2" y="31.1">50V</text>
<text x="221.2" y="32.7">X7R</text>
<text x="233.6" y="34.2">3.3V-6</text>
<text x="46.8" y="37.7">Out</text>
<text x="47.4" y="40.3">IN</text>
<text x="51.3" y="40.3">&lt;4C3</text>
<text x="51.3" y="37.7">4A4&gt;</text>
<text x="59.3" y="39.4">D</text>
<text x="66.9" y="37.2">1608</text>
<text x="67.2" y="40.3">C0G</text>
<text x="67.7" y="38.8">50V</text>
<text x="91.7" y="37.2">1608</text>
<text x="91.7" y="38.8">50V</text>
<text x="91.7" y="40.3">C0G</text>
<text x="79.6" y="47">D</text>
<text x="170.4" y="47.9">4C6&gt;</text>
<text x="176.9" y="47.9">IN</text>
<text x="245.1" y="47.4">1608</text>
<text x="245.1" y="45.9">21-1002</text>
<text x="245.1" y="44.3">10kΩ 0.1%</text>
<text x="245.1" y="42.8">R73</text>
<text x="93.9" y="52.5">0Ω &lt;20mΩ/1/10W</text>
<text x="98.6" y="54">1608/70°C Max 2A</text>
<text x="101.2" y="48.4">R72</text>
<text x="170.4" y="53">4C6&gt;</text>
<text x="170.4" y="50.4">&lt;4C6</text>
<text x="176.4" y="50.4">Out</text>
<text x="176.9" y="53">IN</text>
<text x="245.1" y="48.9">1/8W</text>
<text x="245.1" y="50.4">25ppm/°C</text>
<text x="15.2" y="54.5">3.3V-6</text>
<text x="89.8" y="54.6">D</text>
<text x="99.6" y="55.5">21-0000</text>
<text x="150.7" y="54.6">D</text>
<text x="170.4" y="55.5">4C3&gt;</text>
<text x="176.9" y="55.5">IN</text>
<text x="234.5" y="59.7">D</text>
<text x="20.6" y="64.7">100nF 10%</text>
<text x="20.6" y="63.1">C133</text>
<text x="33.3" y="64.7">100nF 10%</text>
<text x="33.3" y="63.1">C129</text>
<text x="46" y="64.7">100nF 10%</text>
<text x="46" y="63.1">C128</text>
<text x="58.7" y="64.7">100nF 10%</text>
<text x="58.7" y="63.1">C135</text>
<text x="71.4" y="64.7">100nF 10%</text>
<text x="71.4" y="63.1">C137</text>
<text x="233.6" y="64.7">3.3V-6</text>
<text x="258.2" y="63.1">IN</text>
<text x="262.1" y="63.1">&lt;4C3</text>
<text x="20.6" y="66.2">11-104A</text>
<text x="20.6" y="67.7">1608</text>
<text x="20.6" y="69.2">50V</text>
<text x="20.6" y="70.8">X7R</text>
<text x="33.3" y="66.2">11-104A</text>
<text x="33.3" y="67.7">1608</text>
<text x="33.3" y="69.2">50V</text>
<text x="33.3" y="70.8">X7R</text>
<text x="46" y="66.2">11-104A</text>
<text x="46" y="67.7">1608</text>
<text x="46" y="69.2">50V</text>
<text x="46" y="70.8">X7R</text>
<text x="58.7" y="66.2">11-104A</text>
<text x="58.7" y="67.7">1608</text>
<text x="58.7" y="69.2">50V</text>
<text x="58.7" y="70.8">X7R</text>
<text x="71.4" y="66.2">11-104A</text>
<text x="71.4" y="67.7">1608</text>
<text x="71.4" y="69.2">50V</text>
<text x="71.4" y="70.8">X7R</text>
<text x="107.1" y="68.2">&lt;6A4</text>
<text x="112.9" y="68.2">Out</text>
<text x="130.9" y="70.8">10kΩ 5%/3960K 1%</text>
<text x="136.3" y="66.2">RT12</text>
<text x="16.1" y="77.5">D</text>
<text x="135.1" y="73.8">26-0008</text>
<text x="136.4" y="72.3">1608</text>
<text x="148.2" y="72.4">A</text>
<text x="245.1" y="77.9">1608</text>
<text x="245.1" y="76.3">21-1002</text>
<text x="245.1" y="74.8">10kΩ 0.1%</text>
<text x="245.1" y="73.3">R74</text>
<text x="245.1" y="79.4">1/8W</text>
<text x="245.1" y="80.9">25ppm/°C</text>
<text x="170.4" y="86">4C3&gt;</text>
<text x="176.9" y="86">IN</text>
<text x="234.5" y="90.2">D</text>
<text x="157.5" y="100.2">3.3V-6</text>
<text x="242.4" y="101.2">Out</text>
<text x="246.8" y="101.2">12B1&gt; 12B3&gt; 12C2&gt;</text>
<text x="57.5" y="106.3">IN</text>
<text x="61.5" y="106.3">&lt;5B4</text>
<text x="136.3" y="106.3">IN</text>
<text x="140.2" y="106.3">&lt;5B4</text>
<text x="242.4" y="103.8">Out</text>
<text x="242.4" y="106.3">Out</text>
<text x="246.8" y="106.3">8B5&gt;</text>
<text x="246.8" y="103.8">8D2&gt;</text>
<text x="57" y="111.4">Out</text>
<text x="57.5" y="113.9">IN</text>
<text x="57.5" y="108.9">IN</text>
<text x="61.5" y="108.9">&lt;10C3</text>
<text x="61.5" y="113.9">&lt;10D3</text>
<text x="61.5" y="111.4">13B2&gt;</text>
<text x="135.7" y="111.4">Out</text>
<text x="140.2" y="111.4">4A1&gt; 5D4&gt;</text>
<text x="150" y="110.4">10kΩ 0.1%</text>
<text x="152.2" y="111.9">21-1002</text>
<text x="154.8" y="113.4">1608</text>
<text x="156.5" y="108.9">R5</text>
<text x="163.8" y="113.4">1608</text>
<text x="163.8" y="111.9">21-1002</text>
<text x="163.8" y="110.4">10kΩ 0.1%</text>
<text x="163.8" y="108.9">R4</text>
<text x="242.4" y="113.9">Out</text>
<text x="242.4" y="108.9">Out</text>
<text x="242.9" y="111.4">IN</text>
<text x="246.8" y="111.4">&lt;5A4</text>
<text x="246.8" y="113.9">9C2&gt;</text>
<text x="246.8" y="108.9">10B1&gt;</text>
<text x="57" y="119">Out</text>
<text x="57" y="116.5">Out</text>
<text x="61.5" y="116.5">6A3&gt; 6A6&gt; 6C6&gt;</text>
<text x="61.5" y="119">13B2&gt;</text>
<text x="135.7" y="119">Out</text>
<text x="140.2" y="119">4A4&gt;</text>
<text x="150.8" y="116.5">25ppm/°C</text>
<text x="154.5" y="114.9">1/8W</text>
<text x="163.8" y="114.9">1/8W</text>
<text x="163.8" y="116.5">25ppm/°C</text>
<text x="57" y="121.6">Out</text>
<text x="57.5" y="124.1">IN</text>
<text x="61.5" y="124.1">&lt;5B4</text>
<text x="61.5" y="121.6">5B4&gt;</text>
<text x="166.2" y="121.6">Out</text>
<text x="166.8" y="124.1">BI</text>
<text x="170.7" y="121.6">6A3&gt; 6A6&gt; 6C6&gt;</text>
<text x="170.7" y="124.1">6A3&gt; 6A6&gt; 6C6&gt;</text>
<text x="135.7" y="131.7">Out</text>
<text x="135.7" y="129.2">Out</text>
<text x="135.7" y="126.6">Out</text>
<text x="140.2" y="126.6">4B4&gt;</text>
<text x="140.2" y="129.2">4B6&gt;</text>
<text x="140.2" y="131.7">7B2&gt;</text>
<text x="242.4" y="126.6">Out</text>
<text x="242.4" y="131.7">Out</text>
<text x="242.9" y="129.2">IN</text>
<text x="246.8" y="131.7">4A4&gt; 9A1&gt; 10A1&gt;</text>
<text x="246.8" y="126.6">4A4&gt; 9A1&gt; 10A1&gt;</text>
<text x="246.8" y="129.2">&lt;4A4</text>
<text x="242.4" y="134.3">Out</text>
<text x="246.8" y="134.3">8C2&gt;</text>
<text x="57.5" y="141.9">IN</text>
<text x="57.6" y="139.3">BI</text>
<text x="61.5" y="141.9">&lt;4A1 &lt;5C4</text>
<text x="61.5" y="139.3">&lt;4A1&gt; &lt;5D4</text>
<text x="218.3" y="141.1">32.768kHz ±10ppm</text>
<text x="222.7" y="142.6">40-323A</text>
<text x="225" y="139.6">Y4</text>
<text x="57.5" y="144.4">IN</text>
<text x="61.5" y="144.4">&lt;5C4</text>
<text x="208.8" y="149.5">C134</text>
<text x="223.3" y="144.2">12.5pF</text>
<text x="239" y="149.5">C136</text>
<text x="206" y="151">15pF 1%</text>
<text x="206.5" y="152.5">11-150A</text>
<text x="208.9" y="155.6">100V</text>
<text x="209.1" y="154.1">1608</text>
<text x="239" y="152.5">11-150A</text>
<text x="239" y="154.1">1608</text>
<text x="239" y="155.6">100V</text>
<text x="239" y="151">15pF 1%</text>
<text x="57" y="159.6">Out</text>
<text x="57.5" y="157.1">IN</text>
<text x="61.5" y="157.1">&lt;10B3</text>
<text x="61.5" y="159.6">11D2&gt;</text>
<text x="153.5" y="157.1">Out</text>
<text x="158" y="157.1">9B2&gt;</text>
<text x="209.4" y="157.1">C0G</text>
<text x="214.2" y="158.8">D</text>
<text x="234.5" y="158.8">D</text>
<text x="239" y="157.1">C0G</text>
<text x="57" y="162.2">Out</text>
<text x="57" y="164.7">Out</text>
<text x="57.5" y="167.3">IN</text>
<text x="61.5" y="167.3">&lt;9B3</text>
<text x="61.5" y="162.2">9B1&gt;</text>
<text x="61.5" y="164.7">11C3&gt;</text>
<text x="76.2" y="180">DS2</text>
<text x="76.2" y="181.5">Green</text>
<text x="76.2" y="183">63-0001</text>
<text x="76.2" y="184.5">1608</text>
<text x="74.9" y="191.6">1kΩ 0.1%</text>
<text x="74.9" y="190.1">R70</text>
<text x="76.2" y="186.1">20mA</text>
<text x="76.2" y="187.6">2.2V</text>
<text x="74.9" y="194.7">1608</text>
<text x="74.9" y="196.2">1/8W</text>
<text x="74.9" y="197.7">25ppm/°C</text>
<text x="74.9" y="193.2">21-1001</text>
<text x="72" y="201.9">D</text>
</g>
<g font-size="1.1">
<text x="30.9" y="16.7">6</text>
<text x="102" y="29.4">6</text>
<text x="198.6" y="24.3">6</text>
<text x="218.9" y="24.3">6</text>
<text x="236.6" y="37">6</text>
<text x="18.2" y="57.3">6</text>
<text x="236.6" y="67.5">6</text>
<text x="160.5" y="103">6</text>
</g>
</svg>
